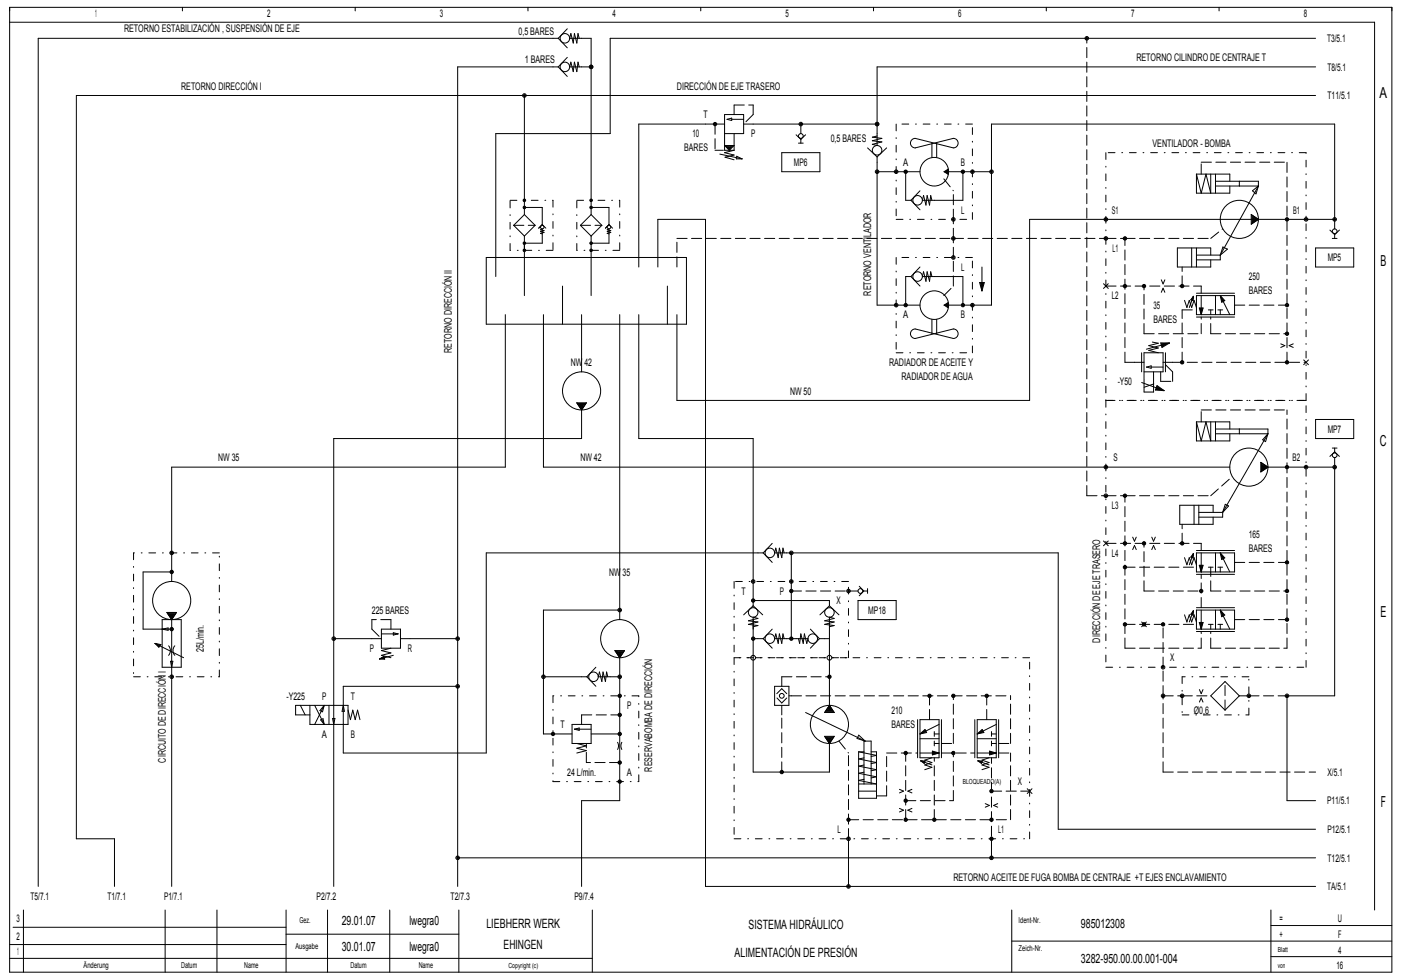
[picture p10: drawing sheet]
<svg xmlns="http://www.w3.org/2000/svg" width="582mm" height="406mm" viewBox="0 0 582 406" stroke-linecap="round" stroke-linejoin="round" font-family="sans-serif">
<g fill="none" stroke="#000" stroke-width=".42">
<path d="M4 3.1h574.2v400.9h-574.2zM4 9.2h567v369M75.8 3.1v1.4M147.6 3.1v1.4M219.3 3.1v1.4M231.9 15.9h-216v352.5M231.9 15.9l3.8 4M235.7 12l-3.8 3.9M240.6 15.9l-.5-2-.5 4-1-4-.5 4-1-4-.4 2h8.9v73.3M291.1 3.1v1.4M362.9 3.1v1.4M434.6 3.1v1.4"/>
<path d="M506.4 3.1v1.4M546.5 15.9h-293v39.6h-47.5v59.4M217.8 39.7v49.5M231.9 27.8h-41.8v340.6M231.9 27.8l3.8 4M235.7 23.8l-3.8 4M240.6 27.8l-.5-2-.5 4-1-4-.5 4-1-4-.4 2h8.9M546.5 27.8h-182.1v32.7l-2-.5 3.9-1-3.9-.5 3.9-1-3.9-.5 2-.5M546.5 39.7h-514.8v308.9h15.9v19.8M301 55.5h7.9v-7.9h-7.9v14.9h4M301 51.6h-35.6v59.4M302 49.6l2-.5v1z"/>
<path d="M304 49.6h4.9M305 55.5v7M308.9 51.6h55.5M330.7 56l2 1.9 2-1.9M331.7 59.5h2M332.7 51.6v3.9M332.7 57.5v2M387.1 59.5v5.9M389.1 59.5v5.9M299 64l9.3 2h-2.4l.1-1.1 2.2 1.1M301 60.5h4l-2 2zM301.7 60.8h2.6l-1.3 1.3z"/>
<path d="M302.3 61.1h1.4l-.7 .7zM302.9 61.4h.1M305 62.5l-4 .9 4 1-3.8 .9 3.8 1.1M324.8 63.4h15.8v8h-15.8zM360.4 61.5l4 3.7M364.4 65.2v61.6h17.8M364.4 71.4h17.8M368.3 61.5l-3.9 3.7M376.2 71.4v11.8h2.2M382.2 79.3l-3.8 3.9M392.2 71.4h19.7M392.2 71.4l1.7 1.1"/>
<path d="M392.6 71.4l1.2-.9v1.7zM393 71.4l.6-.5v.9zM393.4 71.3h.1M393.9 70.2l-1.7 1.2M396.1 61.5a1.98 1.98 0 0 0 1.9-2 1.98 1.98 0 0 0-2-2l-15.8 4a1.98 1.98 0 0 1-2-2 1.98 1.98 0 0 1 2-2l15.8 4M400 71.4v11.8h-16.8l.5-1.9 1 3.9 .5-3.9 .9 3.9 .5-3.9 .5 1.9M497 72.4v7.9h13.9v-3M497 72.4l2 7.9 2-7.9 2 7.9v-7.9M497 72.4h13.9v2.9M504.9 77.3h17.9M504.9 75.3h17.9v2M504.9 72.4v7.9"/>
<path d="M514.8 75.3v2M520.3 79.3l2.5-2-1 3.3zM522.8 77.3l-15.9 28.7M217.8 98.1v24.7M217.8 89.2l-4.4 4.4 4.4 4.5M217.8 86.2h7.5v7.2M217.8 89.2l4.5 4.4-4.5 4.5M225.3 97.2l-.8-.2 1.5-.4-1.5-.4 1.5-.3-1.5-.4 .8-.4v6h-7.5M225.3 93.3l-1.5 1.5M225.3 93.3l1.5 1.5M245.6 86.2h7.4v7.2M245.6 98.1v24.7"/>
<path d="M245.6 89.2l-4.5 4.4 4.5 4.5M245.6 89.2l4.4 4.4-4.4 4.5M253 97.2l-.8-.2 1.5-.4-1.5-.4 1.5-.3-1.5-.4 .8-.4v6h-7.4M253 93.3l-1.5 1.5M253 93.3l1.5 1.5M378.4 83.2l3.8 4M519.8 89.2l3 2-3 1.9zM522.5 91.2l-2.4-1.5v2.9l2.2-1.3-1.9-1v1.9l1.5-.9-1.3-.6v1.1l.9-.5-.7-.2v.3l.2-.1M552.5 95.6l1.9 1.9 2-1.9M553.4 99.1h2M554.4 95.1v-43.5h-142.5v75.2h-11.9v-11.9h-16.8l.5-2 1 4 .5-4 .9 4 .5-4 .5 2M554.4 97.1v2"/>
<path d="M554.4 91.2h-126.7v75.2h-146.5v-35.6M202 107h83.2v27.7h-83.2zM233.7 118.9v15.8M273.3 111v-19.8h19.8v277.2h253.4M277.2 118.9v15.8M378.4 114.9h-2.2v11.9M378.4 114.9l3.8 4M382.2 111l-3.8 3.9M406.9 117.4h2l-1 3.5zM407.9 118.9l.4-1h-.6l.2 1.9 .7-2.2h-1.3l.6 3.3M407.9 111v9.9M458.4 117.9l2 2"/>
<path d="M460.4 117.9l-2 2M482.4 116.3l.8 1.7 .7-1.7M495 103v8M497 103v8M497 106h9.9M503 106v-3h-13.9v8h13.9v-3M506.9 106v2h-9.9M508 102.6l1.9 .9-3 2.5zM546.5 103h15.9v8h-15.9zM209.9 130.8v63.3h-138.6v47.5M225.8 130.8v63.3h285.1M241.6 130.8v23.7"/>
<path d="M257.4 130.8v126.7M265.4 130.8v51.4h47.5v69.5M387.1 132.7v6M389.1 132.7v6M392.2 126.8h6.8M392.2 126.8l1.7 1.1M392.6 126.8l1.2-.8v1.6zM393 126.8l.6-.4v.8zM393.4 126.7h.1M393.9 125.7l-1.7 1.1M482.4 121.5l.8-1.7 .7 1.7M492.1 124.8l1 3 .9-3 1 3 1-3 1 3"/>
<path d="M495.7 123.1l-.2 1.7-.6-.2 .7-.9-.3 .9-.3-.1 .4-.4M495.7 123.1l-.1 1.8-.9-.3zM495.7 123.1l-1.7 4.7M497 122.8h15.9v8h-15.9zM497 121.9h15.9M497 131.8h15.9M498.2 128h1.6l-.8 2.8zM499 122.8v8M499 129.2l.3-.8h-.5l.2 1.5 .6-1.8h-1.1l.5 2.7M502 128.8h1.9M503 128.8v2M504.9 122.8v8"/>
<path d="M505.9 128.8h2M506.9 128.8v2M506.9 122.8l1.9 2.1-1.3 .7zM506.9 122.8l4 8M507.2 123.5l1.1 1.3-.6 .3zM396.1 140.7a1.98 1.98 0 0 0 1.9-2 1.98 1.98 0 0 0-2-2l-15.8 4a1.98 1.98 0 0 1-2-2 1.98 1.98 0 0 1 2-2l15.8 4M471.3 150.6h3.9M474.2 146.6v7.9M474.3 159l9.3 3.3M475.2 154.5h8v-7.9h-8l.1 16.3h3.9v-8.4M476.2 152.5l2-.5v1zM478.2 152.5h5"/>
<path d="M478.7 142.1l2.5 .5-4 1 4 1-4 1 4 1M479.3 159.6l-4 1.3M482.2 142.5l3.6 .1-3.1 1.8zM483.2 150.6h3.9M484.1 146.6v7.9M485.8 142.6l-3.3 .2 .3 1.3 1.9-1.3-1.8 .3 .1 .6 .9-.6M485.8 142.6l-9.6 2.5M532 142.9l1.7 .7-1.7 .8M537.2 142.9l-1.7 .7 1.7 .8M541.6 149.6l2 2M543.6 149.6l-2 2M239.6 167.4h4l-2 3z"/>
<path d="M241.5 168.6l-.1-.2h.3l-.2 .7-.5-.9h1.1l-.6 1.3-.9-1.5h1.9l-1 1.9-1.4-2.2h3l-1.5 2.4M241.6 170.4v11.8h-103v186.2M480.7 160.2l2.9 2.1-3.6-.2zM481.7 161.7h-1.1l.3-.6 1.6 .9-2.2-.1 .4-1.2 2.9 1.6M497 175.3v7.9h13.9v-2.9M497 175.3l2 7.9 2-7.9 2 7.9v-7.9M497 175.3h13.9v3M504.9 175.3v7.9M504.9 178.3h21.8v2M514.8 178.3v2M546.5 174.3h15.9v7.9h-15.9zM504.9 180.3h21.8"/>
<path d="M523.8 192.1l2.9 2-2.9 2zM526.4 194.1l-2.4-1.5v3l2.2-1.4-1.9-1v1.9l1.5-.9-1.3-.6v1.1l.9-.5-.7-.2v.3l.2-.1M526.7 194.1h27.7M526.7 180.3l-1 3.2-1.2-.8zM526.7 180.3l-18.8 32.6M552.5 189.7l1.9-1.9 2 1.9M553.4 186.2h2M554.4 190.2v99h-19.8v43.5h11.9M554.4 186.2v2M496 210v7.9M498 212.9h9.9M498 210v7.9"/>
<path d="M503.9 212.9v-2.9h-13.8v7.9h13.8v-3M507.9 212.9v2h-9.9M509 209.6l1.4 .7-2.5 2.6zM71.3 237.7h-11.9v23.7h11.9M317 229.8h-115v83.1h-59.4v-27.7h47.5M317 229.8l3.8 3.9M320.8 225.8l-3.8 4M325.7 229.8l-.4-2-.5 3.9-1-3.9-.5 3.9-1-3.9-.5 2h117.8v114.8h106.9M328.7 229.8v35.6M458.4 224.8l2 2M460.4 224.8l-2 2M470.5 228.4l.8-1.7 .7 1.7"/>
<path d="M470.5 223.2l.8 1.7 .7-1.7M478.5 228.4l.7-1.7 .7 1.7M478.5 223.2l.7 1.7 .7-1.7M492.1 231.7l1 3 .9-3 1 3 1-3 1 3M495.7 230.1l-.2 1.6-.6-.2 .7-.9-.3 .9-.3-.1 .4-.4M495.7 230.1l-.1 1.8-.9-.4zM495.7 230.1l-1.7 4.6M497 229.8h15.9v7.9h-15.9zM497 228.8h15.9M497 238.7h15.9M498.2 234.9h1.6l-.8 2.8zM499 229.8v7.9"/>
<path d="M499 236.1l.3-.8h-.5l.2 1.5 .6-1.7h-1.1l.5 2.6M502 235.7h1.9M503 235.7v2M504.9 229.8v7.9M505.9 235.7h2M506.9 235.7v2M506.9 229.8l1.9 2-1.3 .7zM506.9 229.8l4 7.9M507.2 230.4l1.1 1.3-.6 .3-.5-1.5M67.4 257.5h7.9v19.8h-7.9zM69.3 254.5h4l-2 3zM71.2 255.7l-.1-.2h.3l-.2 .7-.5-.9h1.1l-.6 1.3-.9-1.5h1.9l-1 1.9-1.4-2.2h3l-1.5 2.4"/>
<path d="M71.3 257.5v110.9M257.4 253.5h-31.6v51.5h11.8M312.9 249.6h31.7v2.1M312.9 251.7l-4 3.8M312.9 251.7l3.9 3.8M344.6 251.7l-4 3.8M344.6 251.7l3.9 3.8M352.5 245.6h3.9M356.4 249.6h15.9v7.9h-15.9zM356.9 243.6l1.9 2-1.9 2M358.4 245.6h2M360.4 244.6v2"/>
<path d="M474.2 258.5l2 2M476.2 258.5l-2 2M492.1 255.5l1 3 .9-3 1 3 1-3 1 3M495.7 253.8l-.2 1.7-.6-.3 .7-.9-.3 1-.3-.2 .4-.4M495.7 253.8l-.1 1.8-.9-.3zM495.7 253.8l-1.7 4.7M497 253.5h15.9v7.9h-15.9zM497 252.5h15.9M498.2 258.7h1.6l-.8 2.7zM499 253.5v7.9M499 259.9l.3-.8h-.5l.2 1.5 .6-1.8h-1.1l.5 2.6M502 259.5h1.9"/>
<path d="M503 259.5v1.9M504.9 253.5v7.9M505.9 259.5h2M506.9 259.5v1.9M506.9 253.5l1.9 2.1-1.3 .7zM506.9 253.5l4 7.9M507.2 254.1l1.1 1.4-.6 .3-.5-1.6M64.4 267.4l11.9 5.9M64.4 267.4l2.5 .5-.9 1.1zM64.4 267.4l1.9 .7-.4 .5-.7-.7M67.4 261.4l2.4-.5v1zM70 268.4l.8 1.6-.1 1.3-.7 1"/>
<path d="M70.8 274.8h1l-.5 2.5zM72.6 268.4l-.7 1.6 .1 1.3 .6 1M138.6 265.4h19.8M157.6 273.9l1.9-1.1 .3 1.1zM158.4 261.4h8v8h-8zM158.4 263.4h7M158.8 273.6h.6l-.1-.3-1 .4 1.4 .1-.3-.8-1.8 .9M162.4 269.4l-4 1 4 .9-4 1 4 1M163.4 262.9l2 .5-2 .5zM163.4 272.3l-5.8 1.6M166.4 265.4h23.7M247.5 277.3l-3.7 3.9"/>
<path d="M255.5 270.4h3.9l-2 2.9zM257.3 271.5l-.1-.2h.3l-.2 .7-.5-.9h1.1l-.6 1.3-.8-1.5h1.8l-1 1.9-1.3-2.2h2.9l-1.5 2.4M257.4 273.3v59.4h-15.8v35.7M312.9 265.4h4.1M312.9 260.5l2-.5-4-.5 4-1-4-.5 4-1-2-.5v64.3h31.7v-11.8M317 265.4l3.8 4M320.8 261.4l-3.8 4M325.7 265.4l-.4-2-.5 4-1-4-.5 4-1-4-.5 2h13.8l-.4 2-1-4-.5 4-1-4-.5 4-.5-2M336.6 261.4l3.8 4M340.4 265.4h4.2M340.4 265.4l-3.8 4M344.6 260.5l1.9-.5-3.9-.5 3.9-1-3.9-.5 3.9-1-1.9-.5v36.6"/>
<path d="M497 262.4h15.9M124.8 293.1l2 4M128.7 293.1v7.9h15.9v-7.9h-21.8v4h5.9M130.7 293.1l4 7.9M133.2 299.2l1-.5 .5 2.3zM134.7 293.1l-4 7.9M134.7 293.1l-.7 2.7-1.1-.5zM136.7 293.1v7.9M138.1 298.6h1l-.5 2.4zM142.6 293.1l.5 2.5h-1zM144.6 295.1l1 4 1-4 1 4 .9-4 1 4M225.8 281.2h18"/>
<path d="M243.8 281.2l3.7 4M252.5 281.2l-.5-1.9-.5 3.9-1-3.9-.5 3.9-1-3.9-.5 1.9h8.9M321.8 285.2h5.9v7.9h-5.9zM322.7 288.3l2.1-2.1 2 2.1M322.8 290.1l2 2 2-2M324.8 281.2v4M324.8 293.1v4M327.7 289.2h1M334.7 296.1l24.7 11.9M344.6 293.1l1.9 3h-3.9zM344.6 293.4l-1.5 2.4h2.9l-1.3-2.2-1 1.9h1.8l-.8-1.5-.6 1.3h1.1l-.5-.9-.2 .7h.3l-.1-.2M381.2 299.1v15.8"/>
<path d="M382.2 299.1h7.9v15.8h-7.9zM391.1 299.1v15.8M405 299.1v15.8M405.9 299.1h8v15.8h-8zM414.9 299.1v15.8M498.3 286.6l.7 1.7 .7-1.7M498.3 291.8l.7-1.7 .7 1.7M508.9 283.2l5.9 6-5.9 5.9-5.9-5.9zM237.6 301h8v8h-8zM238.6 303l2-.5v1zM238.6 303h7M239.6 309l4 1-4 .9 4 1-4 1"/>
<path d="M245.6 305h11.8M256.5 308.5l.4 1.5-.4 1.4M258.3 308.5l-.4 1.5 .4 1.4M342.6 306h3.9l-1.9 3zM344.5 307.2l-.1-.2h.3l-.2 .7-.5-.9h1.1l-.6 1.3-.9-1.5h1.9l-1 1.9-1.4-2.2h2.9l-1.4 2.4M356.7 312.4h2.2M356.7 312.4v19.3h7.4v-19.3h-2.2M356.7 312.4l7.4 1.5-2.2 .5M356.7 305.5l2.7 2.5-3.4-1.1zM358.9 315l-2.2 .4 7.4 1.5-2.2 .4M358.9 317.9l-2.2 .5 7.4 1.5-2.2 .4M382.2 307h7.9"/>
<path d="M382.2 312.9h7.9M382.2 305l2.1-1.9 .7 1.3zM382.5 316.2l1.6 .3-.2 .6-.9-.7 .9 .2-.1 .3-.4-.4M382.5 316.2l1.8 .1-.4 .9zM382.5 316.2l4.6 1.7M382.8 304.7l1.4-1.1 .3 .6-1.6 .5M387.1 314.9l-2.9 1 2.9 1-2.9 1 2.9 1-2.9 1M387.3 312.1l2.8 .8-2.8 .8zM388.1 309h2M388.1 305h2M388.1 304v2M388.1 308v2"/>
<path d="M388.5 312.9l-.8-.3v.5l1.5-.2-1.7-.5v1l2.6-.5M390.1 301l-7.9 4M405.9 307h8M405.9 312.9h8M405.9 305l2.1-1.9 .7 1.3zM406.2 316.2l1.7 .3-.2 .6-.9-.7 .9 .2-.1 .3-.4-.4M406.2 316.2l1.8 .1-.3 .9zM406.2 316.2l4.7 1.7M406.5 304.7l1.4-1.1 .3 .6-1.6 .5M410.9 314.9l-3 1 3 1-3 1 3 1-3 1M411.1 312.1l2.8 .8-2.8 .8zM411.9 309h2"/>
<path d="M411.9 305h2M411.9 304v2M411.9 308v2M412.3 312.9l-.8-.3v.5l1.5-.2-1.8-.5v1l2.7-.5M413.9 301l-8 4M356.7 328.8h7.4M358.9 325.8v-17.8h3v17.8M358.9 323.9l-2.2 .4 7.4 1.5h-7.4M358.9 320.9l-2.2 .4 7.4 1.5-2.2 .5M373.6 328l1.7 .8-1.7 .7M373.6 335.9l1.7 .8-1.7 .7M378.8 328l-1.7 .8 1.7 .7"/>
<path d="M378.8 335.9l-1.7 .8 1.7 .7M409.3 334l1.7 .7-1.7 .7M414.5 334l-1.7 .7 1.7 .7M426.7 327.8l2 2M428.7 327.8l-2 2M190.1 356.5h356.4M352.5 348.6v19.8M411.9 348.6v7.9M9.7 378.2v25.8M68.6 378.2v25.8M90.1 378.2v25.8M118.8 378.2v25.8"/>
<path d="M136.1 378.2v25.8M161.9 378.2v25.8M190.6 378.2v25.8M246.1 378.2v25.8M420.3 378.2v25.8M528 378.2v25.8M4 398.3h242.1M4 392.5h114.8M5.4 385.3h113.4M118.8 388.2h71.8M420.3 391.1h157.9M528 397.5h50.2"/>
<path d="M528 384.6h50.2"/>
<circle cx="234.7" cy="15.9" r="1.98"/>
<circle cx="451.5" cy="15.9" r=".74"/>
<circle cx="451.5" cy="15.9" r=".37"/>
<circle cx="217.8" cy="39.7" r=".74"/>
<circle cx="217.8" cy="39.7" r=".37"/>
<circle cx="234.7" cy="27.8" r="1.98"/>
<circle cx="245.6" cy="27.8" r=".5"/>
<circle cx="245.6" cy="27.8" r=".74"/>
<circle cx="245.6" cy="27.8" r=".69"/>
<circle cx="245.6" cy="27.8" r=".37"/>
<circle cx="245.6" cy="27.8" r=".2"/>
<circle cx="297" cy="51.6" r=".5"/>
<circle cx="297" cy="51.6" r=".69"/>
<circle cx="297" cy="51.6" r=".2"/>
<circle cx="332.7" cy="56.5" r=".99"/>
<circle cx="332.7" cy="51.6" r=".74"/>
<circle cx="332.7" cy="51.6" r=".37"/>
<circle cx="364.4" cy="51.6" r=".74"/>
<circle cx="364.4" cy="51.6" r=".69"/>
<circle cx="364.4" cy="51.6" r=".5"/>
<circle cx="364.4" cy="51.6" r=".37"/>
<circle cx="364.4" cy="51.6" r=".2"/>
<circle cx="364.4" cy="62.5" r="1.98"/>
<circle cx="364.4" cy="71.4" r=".74"/>
<circle cx="364.4" cy="71.4" r=".37"/>
<circle cx="372.3" cy="71.4" r=".74"/>
<circle cx="372.3" cy="71.4" r=".37"/>
<circle cx="376.2" cy="71.4" r=".5"/>
<circle cx="376.2" cy="71.4" r=".69"/>
<circle cx="376.2" cy="71.4" r=".2"/>
<circle cx="388.1" cy="71.4" r="5.9"/>
<circle cx="400" cy="71.4" r=".5"/>
<circle cx="400" cy="71.4" r=".69"/>
<circle cx="400" cy="71.4" r=".2"/>
<circle cx="404" cy="71.4" r=".37"/>
<circle cx="404" cy="71.4" r=".74"/>
<circle cx="411.9" cy="71.4" r=".74"/>
<circle cx="411.9" cy="71.4" r=".37"/>
<circle cx="217.8" cy="86.2" r=".52"/>
<circle cx="217.8" cy="83.2" r=".52"/>
<circle cx="217.8" cy="83.2" r=".37"/>
<circle cx="217.8" cy="86.2" r=".37"/>
<circle cx="217.8" cy="86.2" r=".15"/>
<circle cx="217.8" cy="83.2" r=".15"/>
<circle cx="225.3" cy="94.4" r=".74"/>
<circle cx="245.6" cy="86.2" r=".52"/>
<circle cx="245.6" cy="83.2" r=".52"/>
<circle cx="245.6" cy="83.2" r=".37"/>
<circle cx="245.6" cy="86.2" r=".37"/>
<circle cx="245.6" cy="86.2" r=".15"/>
<circle cx="245.6" cy="83.2" r=".15"/>
<circle cx="253" cy="94.4" r=".74"/>
<circle cx="381.2" cy="83.2" r="1.98"/>
<circle cx="396" cy="99.1" r=".74"/>
<circle cx="396" cy="91.2" r=".74"/>
<circle cx="396" cy="99.1" r=".37"/>
<circle cx="396" cy="91.2" r=".37"/>
<circle cx="459.4" cy="99.1" r=".74"/>
<circle cx="459.4" cy="91.2" r=".74"/>
<circle cx="459.4" cy="99.1" r=".37"/>
<circle cx="459.4" cy="91.2" r=".37"/>
<circle cx="467.3" cy="99.1" r=".69"/>
<circle cx="467.3" cy="99.1" r=".5"/>
<circle cx="467.3" cy="99.1" r=".2"/>
<circle cx="514.8" cy="91.2" r="7.9"/>
<circle cx="534.6" cy="91.2" r=".5"/>
<circle cx="534.6" cy="91.2" r=".69"/>
<circle cx="534.6" cy="91.2" r=".2"/>
<circle cx="542.6" cy="91.2" r=".74"/>
<circle cx="542.6" cy="91.2" r=".37"/>
<circle cx="554.4" cy="96.1" r=".99"/>
<circle cx="554.4" cy="91.2" r=".74"/>
<circle cx="554.4" cy="91.2" r=".37"/>
<circle cx="217.8" cy="104" r=".52"/>
<circle cx="217.8" cy="101.1" r=".52"/>
<circle cx="217.8" cy="101.1" r=".37"/>
<circle cx="217.8" cy="104" r=".37"/>
<circle cx="217.8" cy="104" r=".15"/>
<circle cx="217.8" cy="101.1" r=".15"/>
<circle cx="245.6" cy="104" r=".52"/>
<circle cx="245.6" cy="101.1" r=".52"/>
<circle cx="245.6" cy="101.1" r=".37"/>
<circle cx="245.6" cy="104" r=".37"/>
<circle cx="245.6" cy="104" r=".15"/>
<circle cx="245.6" cy="101.1" r=".15"/>
<circle cx="381.2" cy="114.9" r="1.98"/>
<circle cx="396" cy="107" r=".74"/>
<circle cx="396" cy="107" r=".37"/>
<circle cx="467.3" cy="118.9" r=".69"/>
<circle cx="467.3" cy="118.9" r=".5"/>
<circle cx="467.3" cy="118.9" r=".2"/>
<circle cx="475.2" cy="118.9" r=".5"/>
<circle cx="475.2" cy="118.9" r=".69"/>
<circle cx="475.2" cy="118.9" r=".2"/>
<circle cx="491.1" cy="118.9" r=".5"/>
<circle cx="491.1" cy="118.9" r=".69"/>
<circle cx="491.1" cy="118.9" r=".2"/>
<circle cx="372.3" cy="126.8" r=".74"/>
<circle cx="372.3" cy="126.8" r=".37"/>
<circle cx="376.2" cy="126.8" r=".5"/>
<circle cx="376.2" cy="126.8" r=".69"/>
<circle cx="376.2" cy="126.8" r=".2"/>
<circle cx="388.1" cy="126.8" r="5.9"/>
<circle cx="400" cy="126.8" r=".5"/>
<circle cx="400" cy="126.8" r=".69"/>
<circle cx="400" cy="126.8" r=".2"/>
<circle cx="404" cy="126.8" r=".37"/>
<circle cx="404" cy="126.8" r=".74"/>
<circle cx="534.6" cy="126.8" r=".5"/>
<circle cx="534.6" cy="138.7" r=".5"/>
<circle cx="534.6" cy="126.8" r=".69"/>
<circle cx="534.6" cy="138.7" r=".69"/>
<circle cx="534.6" cy="126.8" r=".2"/>
<circle cx="534.6" cy="138.7" r=".2"/>
<circle cx="491.1" cy="150.6" r=".69"/>
<circle cx="491.1" cy="150.6" r=".5"/>
<circle cx="491.1" cy="150.6" r=".2"/>
<circle cx="534.6" cy="150.6" r=".5"/>
<circle cx="534.6" cy="150.6" r=".69"/>
<circle cx="534.6" cy="150.6" r=".2"/>
<circle cx="241.6" cy="162.4" r="7.9"/>
<circle cx="459.4" cy="194.1" r=".74"/>
<circle cx="459.4" cy="194.1" r=".37"/>
<circle cx="518.8" cy="194.1" r="7.9"/>
<circle cx="534.6" cy="194.1" r=".5"/>
<circle cx="534.6" cy="194.1" r=".69"/>
<circle cx="534.6" cy="194.1" r=".2"/>
<circle cx="542.6" cy="194.1" r=".74"/>
<circle cx="542.6" cy="194.1" r=".37"/>
<circle cx="554.4" cy="189.2" r=".99"/>
<circle cx="554.4" cy="194.1" r=".74"/>
<circle cx="554.4" cy="194.1" r=".37"/>
<circle cx="459.4" cy="206" r=".74"/>
<circle cx="459.4" cy="206" r=".37"/>
<circle cx="467.3" cy="206" r=".69"/>
<circle cx="467.3" cy="206" r=".5"/>
<circle cx="467.3" cy="206" r=".2"/>
<circle cx="71.3" cy="237.7" r=".69"/>
<circle cx="71.3" cy="229.8" r=".74"/>
<circle cx="71.3" cy="237.7" r=".5"/>
<circle cx="71.3" cy="229.8" r=".37"/>
<circle cx="71.3" cy="237.7" r=".2"/>
<circle cx="319.8" cy="229.8" r="1.98"/>
<circle cx="328.7" cy="229.8" r=".74"/>
<circle cx="328.7" cy="229.8" r=".37"/>
<circle cx="467.3" cy="235.7" r=".69"/>
<circle cx="467.3" cy="225.8" r=".69"/>
<circle cx="467.3" cy="235.7" r=".5"/>
<circle cx="467.3" cy="225.8" r=".5"/>
<circle cx="467.3" cy="225.8" r=".2"/>
<circle cx="467.3" cy="235.7" r=".2"/>
<circle cx="475.2" cy="225.8" r=".5"/>
<circle cx="475.2" cy="225.8" r=".69"/>
<circle cx="475.2" cy="225.8" r=".2"/>
<circle cx="491.1" cy="225.8" r=".69"/>
<circle cx="491.1" cy="225.8" r=".5"/>
<circle cx="491.1" cy="225.8" r=".2"/>
<circle cx="534.6" cy="233.7" r=".5"/>
<circle cx="534.6" cy="233.7" r=".69"/>
<circle cx="534.6" cy="233.7" r=".2"/>
<circle cx="71.3" cy="249.6" r="7.9"/>
<circle cx="257.4" cy="253.5" r=".74"/>
<circle cx="257.4" cy="253.5" r=".37"/>
<circle cx="312.9" cy="254.5" r="1.98"/>
<circle cx="312.9" cy="249.6" r=".69"/>
<circle cx="312.9" cy="249.6" r=".5"/>
<circle cx="312.9" cy="241.6" r=".74"/>
<circle cx="312.9" cy="241.6" r=".37"/>
<circle cx="312.9" cy="249.6" r=".2"/>
<circle cx="328.7" cy="241.6" r=".74"/>
<circle cx="328.7" cy="245.6" r=".69"/>
<circle cx="328.7" cy="245.6" r=".5"/>
<circle cx="328.7" cy="241.6" r=".37"/>
<circle cx="328.7" cy="245.6" r=".2"/>
<circle cx="344.6" cy="254.5" r="1.98"/>
<circle cx="352.5" cy="245.6" r=".74"/>
<circle cx="352.5" cy="245.6" r=".37"/>
<circle cx="357.4" cy="245.6" r=".99"/>
<circle cx="467.3" cy="259.5" r=".69"/>
<circle cx="467.3" cy="259.5" r=".5"/>
<circle cx="467.3" cy="259.5" r=".2"/>
<circle cx="475.2" cy="259.5" r=".5"/>
<circle cx="475.2" cy="259.5" r=".69"/>
<circle cx="475.2" cy="259.5" r=".2"/>
<circle cx="483.2" cy="259.5" r=".69"/>
<circle cx="483.2" cy="259.5" r=".5"/>
<circle cx="483.2" cy="259.5" r=".2"/>
<circle cx="499" cy="245.6" r=".5"/>
<circle cx="499" cy="245.6" r=".69"/>
<circle cx="499" cy="245.6" r=".2"/>
<circle cx="534.6" cy="245.6" r=".5"/>
<circle cx="534.6" cy="257.5" r=".5"/>
<circle cx="534.6" cy="257.5" r=".69"/>
<circle cx="534.6" cy="245.6" r=".69"/>
<circle cx="534.6" cy="257.5" r=".2"/>
<circle cx="534.6" cy="245.6" r=".2"/>
<circle cx="71.3" cy="261.4" r=".69"/>
<circle cx="71.3" cy="261.4" r=".5"/>
<circle cx="71.3" cy="261.4" r=".2"/>
<circle cx="138.6" cy="265.4" r=".74"/>
<circle cx="138.6" cy="265.4" r=".37"/>
<circle cx="190.1" cy="265.4" r=".74"/>
<circle cx="190.1" cy="265.4" r=".37"/>
<circle cx="257.4" cy="265.4" r="7.9"/>
<circle cx="312.9" cy="273.3" r=".99"/>
<circle cx="312.9" cy="265.4" r=".69"/>
<circle cx="312.9" cy="265.4" r=".5"/>
<circle cx="312.9" cy="265.4" r=".2"/>
<circle cx="319.8" cy="265.4" r="1.98"/>
<circle cx="328.7" cy="265.4" r=".69"/>
<circle cx="328.7" cy="265.4" r=".5"/>
<circle cx="328.7" cy="265.4" r=".2"/>
<circle cx="337.6" cy="265.4" r="1.98"/>
<circle cx="344.6" cy="273.3" r=".99"/>
<circle cx="483.2" cy="277.3" r=".74"/>
<circle cx="483.2" cy="277.3" r=".37"/>
<circle cx="71.3" cy="281.2" r=".37"/>
<circle cx="71.3" cy="281.2" r=".74"/>
<circle cx="190.1" cy="285.2" r=".74"/>
<circle cx="190.1" cy="285.2" r=".37"/>
<circle cx="225.8" cy="281.2" r=".74"/>
<circle cx="225.8" cy="281.2" r=".37"/>
<circle cx="246.5" cy="281.2" r="1.98"/>
<circle cx="257.4" cy="297.1" r=".5"/>
<circle cx="257.4" cy="289.2" r=".5"/>
<circle cx="257.4" cy="281.2" r=".74"/>
<circle cx="257.4" cy="281.2" r=".37"/>
<circle cx="257.4" cy="297.1" r=".69"/>
<circle cx="257.4" cy="289.2" r=".69"/>
<circle cx="257.4" cy="297.1" r=".2"/>
<circle cx="257.4" cy="289.2" r=".2"/>
<circle cx="324.8" cy="289.2" r=".99"/>
<circle cx="344.6" cy="281.2" r=".69"/>
<circle cx="344.6" cy="281.2" r=".5"/>
<circle cx="344.6" cy="281.2" r=".2"/>
<circle cx="386.1" cy="289.2" r=".5"/>
<circle cx="386.1" cy="289.2" r=".69"/>
<circle cx="386.1" cy="289.2" r=".2"/>
<circle cx="396" cy="289.2" r=".5"/>
<circle cx="396" cy="289.2" r=".69"/>
<circle cx="396" cy="289.2" r=".2"/>
<circle cx="409.9" cy="289.2" r=".5"/>
<circle cx="409.9" cy="289.2" r=".69"/>
<circle cx="409.9" cy="289.2" r=".2"/>
<circle cx="483.2" cy="289.2" r=".74"/>
<circle cx="483.2" cy="289.2" r=".37"/>
<circle cx="491.1" cy="289.2" r=".74"/>
<circle cx="491.1" cy="289.2" r=".37"/>
<circle cx="518.8" cy="289.2" r=".74"/>
<circle cx="518.8" cy="289.2" r=".37"/>
<circle cx="534.6" cy="289.2" r=".37"/>
<circle cx="534.6" cy="289.2" r=".74"/>
<circle cx="229.7" cy="305" r=".69"/>
<circle cx="229.7" cy="305" r=".5"/>
<circle cx="229.7" cy="305" r=".2"/>
<circle cx="257.4" cy="305" r=".5"/>
<circle cx="257.4" cy="316.9" r=".5"/>
<circle cx="257.4" cy="305" r=".69"/>
<circle cx="257.4" cy="316.9" r=".69"/>
<circle cx="257.4" cy="316.9" r=".2"/>
<circle cx="257.4" cy="305" r=".2"/>
<circle cx="344.6" cy="301" r="7.9"/>
<circle cx="376.2" cy="312.9" r=".5"/>
<circle cx="376.2" cy="312.9" r=".69"/>
<circle cx="376.2" cy="312.9" r=".2"/>
<circle cx="396" cy="312.9" r=".5"/>
<circle cx="396" cy="312.9" r=".69"/>
<circle cx="396" cy="312.9" r=".2"/>
<circle cx="257.4" cy="324.8" r=".5"/>
<circle cx="257.4" cy="324.8" r=".69"/>
<circle cx="257.4" cy="324.8" r=".2"/>
<circle cx="324.8" cy="320.8" r=".69"/>
<circle cx="324.8" cy="320.8" r=".5"/>
<circle cx="324.8" cy="320.8" r=".2"/>
<circle cx="376.2" cy="332.7" r=".5"/>
<circle cx="376.2" cy="332.7" r=".69"/>
<circle cx="376.2" cy="332.7" r=".2"/>
<circle cx="411.9" cy="328.8" r=".5"/>
<circle cx="411.9" cy="328.8" r=".69"/>
<circle cx="411.9" cy="328.8" r=".2"/>
<circle cx="190.1" cy="356.5" r=".74"/>
<circle cx="190.1" cy="356.5" r=".37"/>
<circle cx="352.5" cy="340.6" r=".69"/>
<circle cx="352.5" cy="348.6" r=".74"/>
<circle cx="352.5" cy="340.6" r=".5"/>
<circle cx="352.5" cy="348.6" r=".37"/>
<circle cx="352.5" cy="340.6" r=".2"/>
<circle cx="376.2" cy="340.6" r=".5"/>
<circle cx="376.2" cy="340.6" r=".69"/>
<circle cx="376.2" cy="340.6" r=".2"/>
<circle cx="388.1" cy="340.6" r=".5"/>
<circle cx="388.1" cy="340.6" r=".69"/>
<circle cx="388.1" cy="340.6" r=".2"/>
<circle cx="411.9" cy="356.5" r=".74"/>
<circle cx="411.9" cy="340.6" r=".69"/>
<circle cx="411.9" cy="348.6" r=".69"/>
<circle cx="411.9" cy="340.6" r=".5"/>
<circle cx="411.9" cy="348.6" r=".5"/>
<circle cx="411.9" cy="356.5" r=".37"/>
<circle cx="411.9" cy="348.6" r=".2"/>
<circle cx="411.9" cy="340.6" r=".2"/>
<circle cx="352.5" cy="368.4" r=".74"/>
<circle cx="352.5" cy="368.4" r=".37"/>
</g>
<g fill="none" stroke="#000" stroke-width=".42" stroke-dasharray="4.2 1.8">
<path d="M297 51.6v10.9M305 43.6v4M305 43.6h7.9M312.9 43.6v4M312.9 47.6l-4 4M297 62.5h3.5M392.1 74.3l3.9 5M499 72.4v-5M499 67.4h35.6M213.4 93.6h8.9M223.8 94.8l1.5-1.5M241.1 93.6h8.9"/>
<path d="M251.5 94.8l1.5-1.5M281.2 99.1h114.8M396 99.1v-7.9M396 91.2v-11.9M396 99.1h63.4M459.4 99.1h7.9M467.3 99.1h35.7M503 99.1l4.9-4M281.2 111v-11.9M396 118.9v-11.9M396 107v-7.9M459.4 118.9h39.6"/>
<path d="M491.1 118.9v-7.9M392.1 122.8l3.9-3.9M475.2 138.7v-19.8M475.2 138.7h23.8M491.1 128.8h4.9M499 138.7v-6.9M499 121.9v-3M503 138.7v-6.9M503 138.7h31.6M512.9 126.8h21.7M467.3 150.6v-51.5M467.3 150.6h4"/>
<path d="M482.2 158.5h4.9M482.2 158.5v-4M487.1 158.5v-4M487.1 154.5l-3.9-3.9M487.1 150.6h55.5M491.1 150.6v-21.8M534.6 150.6v-83.2M499 175.3v-4.9M499 170.4h35.6M451.5 206v-190.1M451.5 206h7.9M459.4 206h7.9"/>
<path d="M467.3 206h35.7M503 206l8.9-7.9M459.4 225.8h39.6M467.3 235.7h29.7M491.1 225.8v-7.9M499 228.8v-3M512.9 233.7h21.7M154.5 257.5v3.9M162.4 257.5h-7.9M328.7 245.6h23.8M467.3 259.5h29.7M475.2 245.6v-19.8"/>
<path d="M475.2 245.6h23.8M499 252.5v-13.8M503 245.6v-7.9M503 245.6h31.6M512.9 257.5h21.7M154.5 261.4l3.9 4M162.4 261.4v-3.9M467.3 269.4v-63.4M467.3 269.4h31.7M483.2 277.3v-17.8M499 269.4v-7M503 269.4v-7"/>
<path d="M503 269.4h31.6M534.6 269.4v-99M241.6 297.1h15.8M324.8 281.2h19.8M328.7 289.2h91.1M386.1 299.1v-9.9M409.9 299.1v-9.9M483.2 289.2v-11.9M483.2 289.2h7.9M491.1 289.2h11.9M508.9 295.1v-11.9M514.8 289.2h4"/>
<path d="M518.8 289.2h15.8M241.6 301v-3.9M243.6 316.9v-7.9M257.4 316.9h-13.8M348.5 308l4 4.9M368.3 312.9h12.9M391.1 312.9h13.9M391.1 309h4.9M396 309v-19.8M414.9 312.9h4.9M414.9 309h4.9M419.8 309v-19.8"/>
<path d="M324.8 320.8v-23.7M364.4 330.7h3.9M368.3 330.7v-17.8M376.2 332.7h19.8M396 332.7v-19.8M411.9 328.8h15.8M483.2 320.8v-31.6M483.2 320.8h63.3M352.5 348.6v-35.7M352.5 340.6h59.4M376.2 340.6v-27.7M388.1 340.6v-25.7"/>
<path d="M411.9 347.6v-32.7M413.9 340.6h5.9M419.8 340.6v-27.7"/>
</g>
<g fill="none" stroke="#000" stroke-width=".42" stroke-dasharray="2.8 2.8 .4 2.8">
<path d="M372.3 51.6v39.6M404 51.6h-31.7M459.4 63.4v103M542.6 63.4h-83.2M211.9 83.2h17.8M229.7 83.2v20.8M239.6 83.2h17.8M257.4 83.2v20.8M372.3 91.2h31.7M404 91.2v-39.6M211.9 104v-20.8M229.7 104h-17.8"/>
<path d="M239.6 104v-20.8M257.4 104h-17.8M372.3 107v39.6M404 107h-31.7M372.3 146.6h31.7M404 146.6v-39.6M459.4 166.4h83.2M459.4 166.4v110.9M542.6 166.4v-103M542.6 166.4h-83.2M55.5 229.8v51.4M91.1 229.8h-35.6"/>
<path d="M305 241.6v31.7M352.5 241.6h-47.5M305 273.3h47.5M305 273.3v75.3M352.5 273.3v-31.7M427.7 273.3h-122.7M459.4 277.3h83.2M542.6 277.3v-110.9M55.5 281.2h35.6M91.1 281.2v-51.4M229.7 289.2v35.6M265.4 289.2h-35.7"/>
<path d="M491.1 281.2v15.9M491.1 297.1h27.7M518.8 297.1v-15.9M518.8 281.2h-27.7M229.7 324.8h35.7M265.4 324.8v-35.6M305 348.6h122.7M427.7 348.6v-75.3"/>
</g>
<g font-size="6.3">
<text x="573.1" y="40.9">A</text>
<text x="573.4" y="110.5">B</text>
<text x="573.3" y="185.2">C</text>
<text x="573.4" y="256.2">E</text>
<text x="573.6" y="335.2">F</text>
</g>
<g font-size="5.3">
<text x="142" y="384.4">29.01.07</text>
<text x="170" y="384.4">lwegra0</text>
<text x="202" y="385.8">LIEBHERR WERK</text>
<text x="311" y="386.1">SISTEMA HIDRÁULICO</text>
<text x="449" y="385.8">985012308</text>
<text x="142" y="395.1">30.01.07</text>
<text x="170" y="395.1">lwegra0</text>
<text x="209.2" y="394.4">EHINGEN</text>
<text x="305.1" y="397.6">ALIMENTACIÓN DE PRESIÓN</text>
<text x="449" y="400.2">3282­950.00.00.001­004</text>
</g>
<g font-size="4.4">
<text x="39.5" y="7.1">1</text>
<text x="111" y="7.1">2</text>
<text x="182.8" y="7.1">3</text>
<text x="254.5" y="7.1">4</text>
<text x="326.3" y="7.1">5</text>
<text x="398.1" y="7.1">6</text>
<text x="469.9" y="7.1">7</text>
<text x="541.6" y="7.1">8</text>
<text x="51.5" y="13.5">RETORNO ESTABILIZACIÓN , SUSPENSIÓN DE EJE</text>
<text x="215.4" y="14.5">0,5 BARES</text>
<text x="551.3" y="17.5">T3/5.1</text>
<text x="218" y="26.4">1 BARES</text>
<text x="472.1" y="25.4">RETORNO CILINDRO DE CENTRAJE T</text>
<text x="551.5" y="29.3">T8/5.1</text>
<text x="75.3" y="37.3">RETORNO DIRECCIÓN I</text>
<text x="281.2" y="37.3">DIRECCIÓN DE EJE TRASERO</text>
<text x="551.5" y="41.2">T11/5.1</text>
<text x="292.2" y="49.1">T</text>
<text x="287.7" y="57.1">10</text>
<text x="312.1" y="57.1">P</text>
<text x="345.1" y="59">0,5 BARES</text>
<text x="284.3" y="62.9">BARES</text>
<text x="478.8" y="61">VENTILADOR ­ BOMBA</text>
<text x="329.8" y="68.9">MP6</text>
<text x="375.2" y="68.9">A</text>
<text x="399.2" y="68.9">B</text>
<text x="399.3" y="88.7">L</text>
<text x="461.9" y="88.7">S1</text>
<text x="537.2" y="88.7">B1</text>
<text x="462.1" y="104.6">L1</text>
<text x="399.3" y="112.5">L</text>
<text x="551.6" y="108.5">MP5</text>
<text x="518.8" y="116.5">250</text>
<text x="361.9" y="122.8" transform="rotate(-90 361.9 122.8)">RETORNO VENTILADOR</text>
<text x="461.9" y="124.4">L2</text>
<text x="518.8" y="122.3">BARES</text>
<text x="479.2" y="128.3">35</text>
<text x="375.2" y="132.3">A</text>
<text x="399.2" y="132.3">B</text>
<text x="479.2" y="134.2">BARES</text>
<text x="187.7" y="146.6" transform="rotate(-90 187.7 146.6)">RETORNO DIRECCIÓN II</text>
<text x="237.2" y="152.1">NW 42</text>
<text x="369.3" y="152.1">RADIADOR DE ACEITE Y</text>
<text x="374.5" y="158">RADIADOR DE AGUA</text>
<text x="464.3" y="160">­Y50</text>
<text x="328.2" y="164">NW 50</text>
<text x="551.6" y="179.8">MP7</text>
<text x="90.6" y="191.7">NW 35</text>
<text x="241.1" y="191.7">NW 42</text>
<text x="462.5" y="191.7">S</text>
<text x="537" y="191.7">B2</text>
<text x="461.9" y="211.5">L3</text>
<text x="518.8" y="223.4">165</text>
<text x="461.9" y="231.3">L4</text>
<text x="518.8" y="229.3">BARES</text>
<text x="253" y="239.2">NW 35</text>
<text x="308.1" y="247.1">T</text>
<text x="323.9" y="247.1">P</text>
<text x="347.6" y="251.1">X</text>
<text x="154.5" y="255.1">225 BARES</text>
<text x="360.7" y="255.1">MP18</text>
<text x="457" y="267" transform="rotate(-90 457 267)">DIRECCIÓN DE EJE TRASERO</text>
<text x="84.7" y="271" transform="rotate(-90 84.7 271)">25L/min.</text>
<text x="153.7" y="270.9">P</text>
<text x="169.4" y="270.9">R</text>
<text x="486.2" y="274.9">X</text>
<text x="119" y="290.7">­Y225</text>
<text x="133.9" y="290.7">P</text>
<text x="145.7" y="290.7">T</text>
<text x="260.6" y="294.7">P</text>
<text x="370.3" y="296.6">210</text>
<text x="495.9" y="296.6">Ø0,6</text>
<text x="232.8" y="302.6">T</text>
<text x="370.3" y="302.5">BARES</text>
<text x="133.7" y="306.5">A</text>
<text x="145.7" y="306.5">B</text>
<text x="68.9" y="316.9" transform="rotate(-90 68.9 316.9)">CIRCUITO DE DIRECCIÓN I</text>
<text x="235.6" y="322.4">24 L/min.</text>
<text x="260.4" y="322.4">A</text>
<text x="270.9" y="320.6" transform="rotate(-90 270.9 320.6)">RESERVABOMBA DE DIRECCIÓN</text>
<text x="551.5" y="322.4">X/5.1</text>
<text x="422.8" y="326.3">X</text>
<text x="551.3" y="334.3">P11/5.1</text>
<text x="347.8" y="346.1">L</text>
<text x="414.6" y="346.1">L1</text>
<text x="551.5" y="346.1">P12/5.1</text>
<text x="551.5" y="358">T12/5.1</text>
<text x="396" y="365.9">RETORNO ACEITE DE FUGA BOMBA DE CENTRAJE +T EJES ENCLAVAMIENTO</text>
<text x="551.3" y="369.9">TA/5.1</text>
<text x="12.7" y="373.9">T5/7.1</text>
<text x="44.6" y="373.9">T1/7.1</text>
<text x="68.2" y="373.9">P1/7.1</text>
<text x="131.5" y="373.9">P2/7.2</text>
<text x="187.1" y="373.9">T2/7.3</text>
<text x="238.6" y="373.9">P9/7.4</text>
<text x="6.9" y="383.3">3</text>
<text x="531.6" y="383.3">=</text>
<text x="555.8" y="383.3">U</text>
<text x="531.6" y="389.8">+</text>
<text x="555.9" y="389.8">F</text>
<text x="6.8" y="390.5">2</text>
<text x="7.2" y="397">1</text>
<text x="555.9" y="396.3">4</text>
<text x="555.2" y="402.7">16</text>
</g>
<g font-size="3.4">
<text x="124.4" y="383.7">Gez.</text>
<text x="423.2" y="383.7">Ident­Nr.</text>
<text x="122.7" y="394.5">Ausgabe</text>
<text x="423.2" y="395.2">Zeich­Nr.</text>
<text x="34.7" y="402.4">Änderung</text>
<text x="75.2" y="402.4">Datum</text>
<text x="101.4" y="402.4">Name</text>
<text x="145.6" y="402.4">Datum</text>
<text x="173.9" y="402.4">Name</text>
</g>
<g font-size="2.9">
<text x="400" y="325.9">BLOQUEADO(A)</text>
<text x="530.8" y="395.8">Blatt</text>
<text x="211.2" y="402.3">Copyright (c)</text>
<text x="530.8" y="402.3">von</text>
</g>
</svg>
